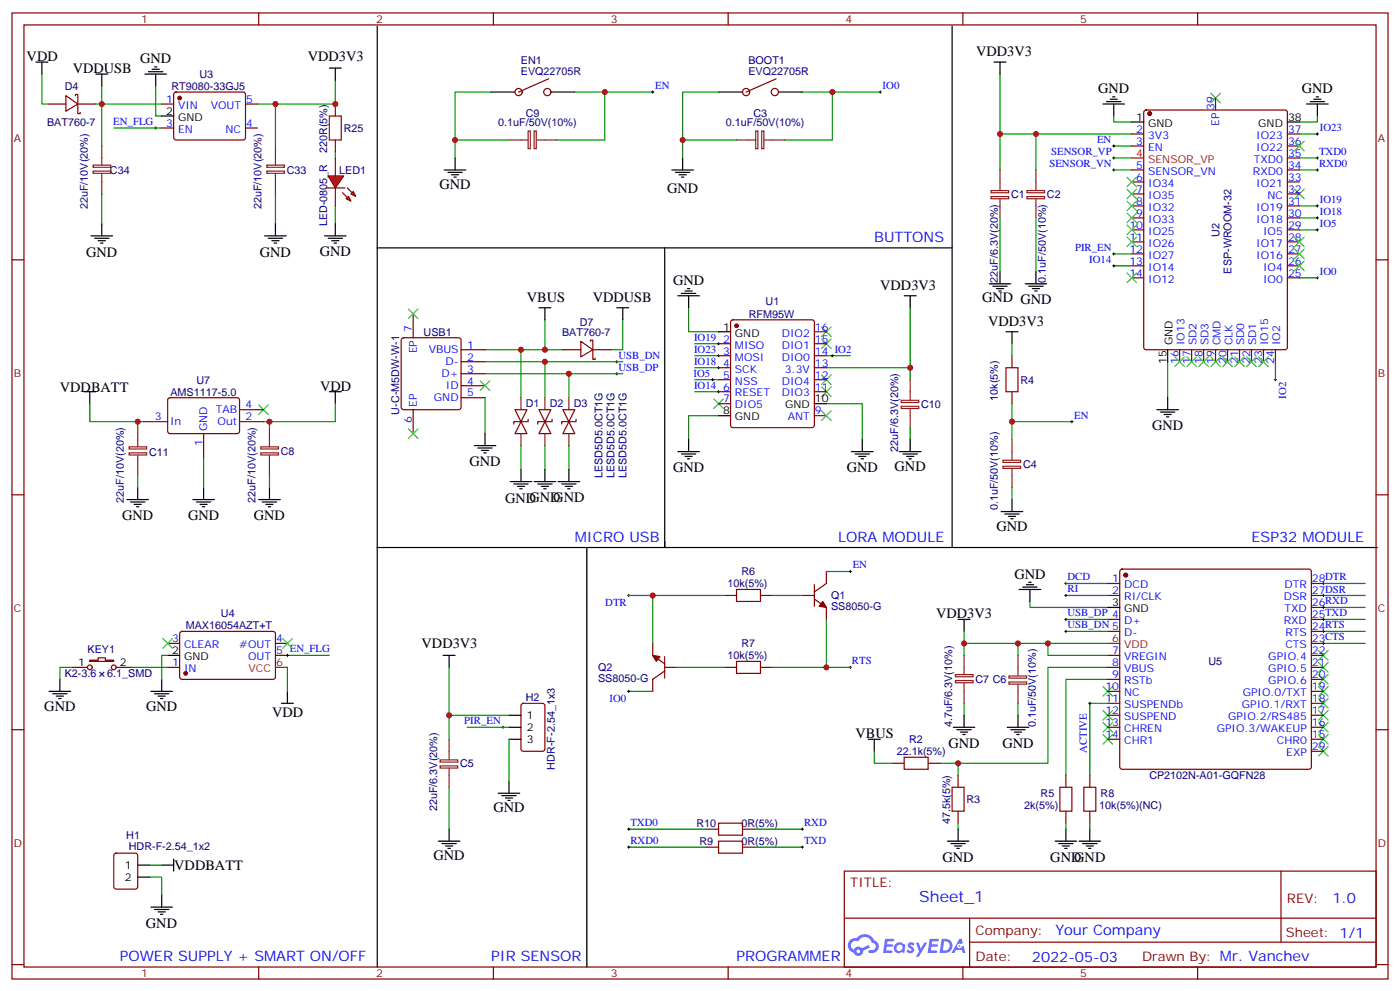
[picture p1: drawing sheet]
<svg xmlns="http://www.w3.org/2000/svg" width="412mm" height="292mm" viewBox="0 0 412 292" stroke-linecap="round" stroke-linejoin="round" font-family="sans-serif">
<g fill="none" stroke="#870000" stroke-width=".35">
<path d="M3.5 3.8h405.4v284.3h-405.4zM7.1 7.3h398.2v277.3h-398.2zM76.2 3.8v3.5M145.3 3.8v3.5M214.5 3.8v3.5M283.6 3.8v3.5M352.8 3.8v3.5M3.5 76.5h3.6M405.3 76.5h3.6M3.5 145.6h3.6M405.3 145.6h3.6M3.5 214.8h3.6"/>
<path d="M405.3 214.8h3.6M248.7 256.4h156.6v28.2h-156.6zM377.3 256.4v20.9M248.7 270.2h156.5M285.6 277.3h119.6M285.6 270.2v14.2M3.5 283.9h3.6M76.2 284.6v3.5M145.3 284.6v3.5M214.5 284.6v3.5M283.6 284.6v3.5M352.8 284.6v3.5"/>
<path d="M405.3 283.9h3.6"/>
</g>
<g fill="#5487ff">
<path d="M267.7 277.6a1.22 1.22 0 0 1 1.7 .2l-.4 .6a.47 .47 0 0 0-.3-.4 .47 .47 0 0 0-.5 .2l.1 .2a1.14 1.14 0 0 1 .8 1.8 1.14 1.14 0 0 1-1.9 0l-.2-.2 .5-.6 .7 .5a.29 .29 0 0 0 .3-.3 .29 .29 0 0 0-.2-.3 1.04 1.04 0 0 1-.6-1.7z"/>
<path d="M260.7 276.3h2.4l.3 .2-.2 .5-1.8 .1-.1 .8h1.5l.3 .4-.3 .4h-1.6l-.2 1.1h1.7l.2 .3-.2 .3-2.6 .1z"/>
<path d="M273.8 276.3h2.4l.3 .2-.1 .5-1.8 .1-.2 .8h1.6l.3 .4-.4 .4h-1.6l-.1 1.1h1.7l.2 .3-.2 .3-2.6 .1z"/>
<path d="M282.6 276.3h.7l.3 1.3-.6 .3a.69 .69 0 0 0-1 .3 .69 .69 0 0 0 .4 .9 .69 .69 0 0 0 .9-.6l.5-.2 .6 2.2h-.8l-.2-.9h-1.8l-.5 .9h-.8z"/>
<path d="M269.8 277.4h.8l.6 1.8 1.1-1.8h.9l-2.6 4.2h-.8l.9-1.5z"/>
<path d="M277.4 276.3l-.6 4.2h1.3a2.11 2.11 0 0 0 2.5-2.1 2.11 2.11 0 0 0-2.5-2.1zM278.1 277.1a1.39 1.39 0 0 1 1.7 1.4 1.39 1.39 0 0 1-1.8 1.3h-.3z"/>
<path d="M263.7 277.9a1.54 1.54 0 0 0-.1 2.2 1.54 1.54 0 0 0 2.2 .1l.6 .3 .3-2.3-.2-.3h-.4a1.49 1.49 0 0 0-2.4 0zM264 278.9a.94 .94 0 0 1 1.8 0 .94 .94 0 0 1-1.8 0z"/>
<path d="M250.4 276.7a2.18 2.18 0 0 0 1.1 3.7 1.44 1.44 0 0 0 1.6 .9 1.44 1.44 0 0 0 1.2-1.4l2-1.1-.5-.7-1.9 1a1.47 1.47 0 0 0-2.4 .4 1.39 1.39 0 0 1-.7-1.9 1.39 1.39 0 0 1 2-.5 2.12 2.12 0 0 1 2.2-1.3 2.12 2.12 0 0 1 1.9 1.7 1.14 1.14 0 0 1 1.1 1.4 1.14 1.14 0 0 1-1.7 .7 .43 .43 0 0 0-.5 .4 .43 .43 0 0 0 .4 .5 1.98 1.98 0 0 0 2.5-1.2 1.98 1.98 0 0 0-1.2-2.6 3.1 3.1 0 0 0-5.3-.6l-.9 .1zM252.3 280a.55 .55 0 0 1 1.1 0 .55 .55 0 0 1-1.1 0z"/>
<circle cx="282.6" cy="278.4" r=".26"/>
</g>
<g fill="none" stroke="#000" stroke-width=".35">
<path d="M45.5 19.7h.7M111.1 7.7v153.4M280.5 7.7v153.4M292.8 18.3h3.5M294.6 18.3v3.5M28.2 21.8h3.5M30 21.8v3.5M42.7 21.8h6.3M43.7 21.1h4.3M44.8 20.4h2.1M45.9 21.8v3.5M47.6 34.1h3.6"/>
<path d="M97 20h3.5M98.8 20v3.6M144.6 27.1h7.1M162.3 27.1h7M211.7 27.1h7M229.3 27.1h7.1M324.9 30.6h6.4M326 29.9h4.2M327 29.2h2.1M327.7 28.5h.7M328.1 30.6v3.5M333.4 35.9h3.5"/>
<path d="M379.2 35.9h3.6M384.9 30.6h6.3M385.9 29.9h4.3M387 29.2h2.1M387.7 28.5h.7M388.1 30.6v3.5M130.9 50h6.3M131.9 50.7h4.3M133 51.4h2.1M133.7 52.1h.7M134.1 46.5v3.5M197.9 50h6.4"/>
<path d="M199 50.7h4.2M200 51.4h2.1M200.7 52.1h.7M201.1 46.5v3.5M26.8 69.4h6.4M27.9 70.1h4.2M28.9 70.8h2.1M29.6 71.5h.7M30 65.9v3.5M78 69.4h6.3M79 70.1h4.3M80.1 70.8h2.1"/>
<path d="M80.8 71.5h.7M81.1 65.9v3.5M95.6 69.4h6.4M96.7 70.1h4.2M97.7 70.8h2.1M98.4 71.5h.7M98.8 65.9v3.5M111.1 73h169.4M195.8 73v88.1v-1.7M158.7 90.6h3.6M160.5 90.6v3.5M181.7 90.6h3.5"/>
<path d="M183.4 90.6v3.5M199.7 87.1h6.3M200.7 86.4h4.3M201.8 85.7h2.1M202.5 84.9h.7M202.8 87.1v3.5M211.7 97.6h3.5M266.3 87.1h3.6M268.1 87.1v3.5M291.4 83.5h6.3M292.5 84.2h4.2M293.5 84.9h2.1"/>
<path d="M294.2 85.7h.7M294.6 80v3.5M296.3 97.6h3.6M298.1 97.6v3.6M302 83.5h6.3M303 84.2h4.3M304.1 84.9h2.1M304.8 85.7h.7M305.2 80v3.5M239.9 118.8h3.5M344 102.9v3.6M344 117.1v3.5"/>
<path d="M139.7 131.2h6.3M140.8 131.9h4.2M141.8 132.6h2.1M142.5 133.3h.7M142.9 127.6v3.6M153.5 138.2v3.5M160.5 138.2v3.5M167.6 138.2v3.5M199.7 132.9h6.3M200.7 133.6h4.3M201.8 134.3h2.1M202.5 135h.7"/>
<path d="M202.8 129.4v3.5M211.7 122.3h3.5M250.8 132.9h6.4M251.9 133.6h4.2M252.9 134.3h2.2M253.6 135h.8M254 129.4v3.5M264.9 132.9h6.4M266 133.6h4.2M267.1 134.3h2.1M267.8 135h.7M268.1 129.4v3.5"/>
<path d="M340.8 120.6h6.3M341.8 121.3h4.3M342.9 122h2.1M343.6 122.7h.7M150.3 141.7h6.3M151.3 142.5h4.3M152.4 143.2h2.1M153.1 143.9h.7M157.3 141.7h6.4M158.4 142.5h4.2M159.5 143.2h2.1M160.2 143.9h.7"/>
<path d="M164.4 141.7h6.3M165.5 142.5h4.2M166.5 143.2h2.1M167.2 143.9h.7M294.9 150.6h6.4M296 151.3h4.2M297 152h2.2M297.7 152.7h.7M298.1 147v3.6M300.2 173.5h6.4M301.3 172.8h4.2M302.3 172.1h2.1"/>
<path d="M303 171.4h.7M303.4 173.5v3.5M326.3 178.8h3.5M130.5 192.9h3.6M132.3 192.9v3.5M282.2 182.3h3.6M284 182.3v3.5M149.9 214.1h3.6M149.9 217.6h3.6M149.9 210.5h3.6M255.8 217.6h3.5M257.5 217.6v3.5"/>
<path d="M280.8 214.1h6.4M281.9 214.8h4.2M282.9 215.5h2.1M283.6 216.2h.7M284 210.5v3.6M296.7 214.1h6.3M297.7 214.8h4.3M298.8 215.5h2.1M299.5 216.2h.7M299.9 210.5v3.6M146.8 233.5h6.3M147.8 234.2h4.2"/>
<path d="M148.9 234.9h2.1M149.6 235.6h.7M149.9 229.9v3.6M40.6 254.6h3.5M40.6 258.2h3.5M47.6 254.6h3.6M51.2 252.9v3.5M129.1 247.6h6.4M130.2 248.3h4.2M131.2 249h2.1M131.9 249.7h.7M132.3 244.1v3.5"/>
<path d="M279 247.6h6.4M280.1 248.3h4.2M281.2 249h2.1M281.9 249.7h.7M282.2 244.1v3.5M310.8 247.6h6.3M311.9 248.3h4.2M312.9 249h2.1M313.6 249.7h.7M314 244.1v3.5M317.9 247.6h6.3M318.9 248.3h4.2"/>
<path d="M320 249h2.1M320.7 249.7h.7M321 244.1v3.5M44.4 267h6.4M45.5 267.7h4.2M46.6 268.4h2.1M47.3 269.1h.7M47.6 263.5v3.5"/>
</g>
<g fill="none" stroke="#008700" stroke-width=".35">
<path d="M30 25.3v5.3M33.5 37.7h14.1M45.9 25.3v8.8h1.7M47.6 30.6h-17.6v12.4M81.1 30.6v12.4M98.8 23.6v7h-23M144.6 27.1h-10.5v14.1M169.3 27.1h8.9M192.3 27.1h-14.1v14.1h-14.2M211.7 27.1h-10.6v14.1M236.4 27.1h8.8M259.3 27.1h-14.1v14.1h-14.1"/>
<path d="M294.6 21.8v17.6h38.8M294.6 39.4v10.6M305.2 39.4v10.6M328.1 34.1v1.8h5.3M382.8 39.4h5.3M388.1 34.1v1.8h-5.3M30 57.1v8.8M81.1 57.1v8.8M98.8 44.7v1.8M149.9 41.2h-15.8v5.3M217 41.2h-15.9v5.3M328.1 50h5.3"/>
<path d="M328.1 46.5h5.3M328.1 43h5.3M382.8 50h5.3M382.8 46.5h5.3M98.8 60.6v5.3M294.6 64.1v15.9M305.2 64.1v15.9M328.1 78.2h5.3M328.1 74.7h5.3M382.8 60.6h5.3M382.8 64.1h5.3M382.8 67.7h5.3"/>
<path d="M160.5 94.1v8.8M183.4 94.1v8.8h-3.5M202.8 90.6v7h8.9M268.1 90.6v17.6h-24.7M382.8 81.8h5.3M142.9 117.1v10.5M142.9 102.9h22.9M142.9 106.5h40.5M142.9 110h40.5M153.5 102.9v14.2M160.5 106.5v10.6M167.6 110v7.1"/>
<path d="M204.6 111.8h7.1M204.6 115.3h7.1M204.6 108.2h7.1M204.6 104.7h7.1M204.6 101.2h7.1M243.4 118.8h10.6v10.6M243.4 104.7h7.1M268.1 108.2v3.6M298.1 118.8v5.3h17.6M298.1 101.2v3.5M344 106.5v10.6M375.7 106.5v5.3"/>
<path d="M153.5 131.2v7M160.5 131.2v7M167.6 131.2v7M211.7 122.3h-8.9v7.1M268.1 125.9v3.5M298.1 124.1v5.3M298.1 143.5v3.5M185.2 175.3h7.1M213.4 175.3h-21.1v14.1M227.5 175.3h8.9M243.4 168.2h7.1M303.4 177v1.8h22.9"/>
<path d="M314 175.3h12.3M314 171.7h12.3M389.8 178.8h12.4M389.8 175.3h12.4M389.8 171.7h12.4M132.3 196.4v14.1h17.6M199.3 196.4h14.1M243.4 182.3v14.1h-15.9M243.4 196.4h7.1M284 185.8v3.6h15.9M284 189.4v3.5M308.7 189.4h-8.8v3.5"/>
<path d="M314 182.3h12.3M314 185.8h12.3M326.3 200h-12.3v28.2M326.3 196.4h-17.6v28.2h-26.5M326.3 189.4h-17.6v3.5h17.6M389.8 182.3h12.4M389.8 189.4h12.4M389.8 185.8h12.4M132.3 210.5v7.1M137.6 214.1h12.3M149.9 217.6v12.3M185.2 203.5h7.1"/>
<path d="M284 207v3.5M299.9 207v3.5M326.3 207h-5.3v21.2M132.3 231.7v12.4M257.5 221.1v3.5h5.3M276.9 224.6h5.3v3.6M44.1 258.2h3.5v5.3M44.1 254.6h3.5M185.2 244.1h22.9M185.2 249.3h22.9M222.2 244.1h14.2M222.2 249.3h14.2"/>
<path d="M282.2 242.3v1.8M314 242.3v1.8M321 242.3v1.8"/>
</g>
<g fill="none" stroke="#8c2424" stroke-width=".35">
<path d="M155.6 38.6h.6v5.1h-.6zM157.3 38.6h.7v5.1h-.7zM222.6 38.6h.6v5.1h-.6zM224.4 38.6h.6v5.1h-.6zM27.4 50.4h5.2v.6h-5.2zM27.4 48.6h5.2v.6h-5.2zM30 43v5.6M30 51.1v6M78.6 50.4h5.2v.6h-5.2zM78.6 48.6h5.2v.6h-5.2zM81.1 43v5.6M81.1 51.1v6"/>
<path d="M149.9 41.2h5.7M158 41.2h6M217 41.2h5.6M225.1 41.2h6M291.9 56.1h5.2v.6h-5.2zM291.9 57.9h5.2v.6h-5.2zM294.6 50v6M294.6 58.5v5.6M302.5 56.1h5.2v.6h-5.2zM302.5 57.9h5.2v.6h-5.2zM305.2 50v6M305.2 58.5v5.6"/>
<path d="M153.5 117.1v3.5M160.5 117.1v3.5M167.6 117.1v3.5M265.5 117.8h5.2v.7h-5.2zM265.5 119.6h5.2v.6h-5.2zM268.1 111.8v6M153.5 127.6v3.6M160.5 127.6v3.6M167.6 127.6v3.6M268.1 120.2v5.7M295.5 135.5h5.1v.6h-5.1zM295.5 137.2h5.1v.7h-5.1z"/>
<path d="M298.1 129.4v6M298.1 137.9v5.6M281.4 198.5h5.2v.7h-5.2zM284 192.9v5.6M297.2 199h5.2v.6h-5.2zM299.9 192.9v6M132.3 217.6v6M281.4 200.3h5.2v.6h-5.2zM284 201v6M297.2 200.7h5.2v.7h-5.2zM299.9 201.4v5.6M129.6 223.7h5.2v.6h-5.2z"/>
<path d="M129.6 225.4h5.2v.7h-5.2zM132.3 226.1v5.6"/>
</g>
<g fill="none" stroke="#000" stroke-width=".29">
<path d="M45.5 37.7h.7M45.9 37.3v.7M191.9 27.1h.7M192.3 26.7v.7M258.9 27.1h.7M259.3 26.7v.7M387.7 39.4h.7M388.1 39.1v.7M327.7 46.5h.7M327.7 50h.7M327.7 43h.7M328.1 42.6v.7"/>
<path d="M328.1 46.1v.7M328.1 49.7v.7M387.7 46.5h.7M387.7 50h.7M388.1 46.1v.7M388.1 49.7v.7M327.7 78.2h.7M327.7 74.7h.7M328.1 74.4v.7M328.1 77.9v.7M387.7 60.6h.7M387.7 64.1h.7"/>
<path d="M387.7 67.7h.7M388.1 60.3v.7M388.1 63.8v.7M388.1 67.3v.7M387.7 81.8h.7M388.1 81.4v.7M181.3 110h.7M181.3 106.5h.7M181.7 106.1v.7M181.7 109.6v.7M209.5 111.8h.8M209.9 111.4v.7"/>
<path d="M211.3 101.2h.7M211.3 104.7h.7M211.3 108.2h.7M211.3 115.3h.7M211.7 100.8v.7M211.7 104.4v.7M211.7 107.9v.7M211.7 114.9v.7M244.8 104.7h.7M245.2 104.4v.7M375.4 111.8h.7M375.7 111.4v.7"/>
<path d="M315.4 124.1h.7M315.7 123.8v.7M184.9 175.3h.7M185.2 174.9v.7M250.1 168.2h.7M250.5 167.9v.7M313.6 175.3h.7M313.6 171.7h.7M314 171.4v.7M314 174.9v.7M389.5 175.3h.7M389.5 171.7h.7"/>
<path d="M389.5 178.8h.7M389.8 171.4v.7M389.8 174.9v.7M389.8 178.4v.7M250.1 196.4h.7M250.5 196.1v.7M313.6 185.8h.7M313.6 182.3h.7M314 182v.7M314 185.5v.7M389.5 185.8h.7M389.5 189.4h.7"/>
<path d="M389.5 182.3h.7M389.8 182v.7M389.8 185.5v.7M389.8 189v.7M147.8 214.1h.7M148.2 213.7v.7M184.9 203.5h.7M185.2 203.1v.7M320.7 207h.7M321 206.7v.7M184.9 244.1h.7M184.9 249.3h.7"/>
<path d="M185.2 243.7v.7M185.2 249v.7M236 244.1h.7M236 249.3h.7M236.4 243.7v.7M236.4 249v.7"/>
</g>
<g fill="none" stroke="#3c3" stroke-width=".35">
<path d="M356.7 27.4l2.8 2.9M359.5 27.4l-2.8 2.9M332 52.1l2.8 2.9M332 55.7l2.8 2.8M332 59.2l2.8 2.8M334.8 52.1l-2.8 2.9M334.8 55.7l-2.8 2.8M334.8 59.2l-2.8 2.8M381.4 55.7l2.8 2.8M381.4 41.6l2.8 2.8M384.2 55.7l-2.8 2.8M384.2 41.6l-2.8 2.8"/>
<path d="M332 62.7l2.8 2.8M332 66.3l2.8 2.8M332 69.8l2.8 2.8M334.8 62.7l-2.8 2.8M334.8 66.3l-2.8 2.8M334.8 69.8l-2.8 2.8M381.4 69.8l2.8 2.8M381.4 73.3l2.8 2.8M381.4 76.8l2.8 2.9M384.2 69.8l-2.8 2.8M384.2 73.3l-2.8 2.8M384.2 76.8l-2.8 2.9"/>
<path d="M120.3 90.9l2.8 2.9M123.1 90.9l-2.8 2.9M242 96.2l2.8 2.9M242 99.8l2.8 2.8M244.8 96.2l-2.8 2.9M244.8 99.8l-2.8 2.8M332 80.4l2.8 2.8M334.8 80.4l-2.8 2.8M141.5 112.1l2.8 2.8M144.3 112.1l-2.8 2.8M210.3 117.4l2.8 2.8M213.1 117.4l-2.8 2.8"/>
<path d="M242 113.9l2.8 2.8M242 110.3l2.8 2.9M244.8 113.9l-2.8 2.8M244.8 110.3l-2.8 2.9M346.1 105.1l2.8 2.8M348.9 105.1l-2.8 2.8M349.6 105.1l2.8 2.8M352.4 105.1l-2.8 2.8M353.1 105.1l2.9 2.8M356 105.1l-2.9 2.8M356.7 105.1l2.8 2.8M359.5 105.1l-2.8 2.8"/>
<path d="M360.2 105.1l2.8 2.8M363 105.1l-2.8 2.8M363.7 105.1l2.8 2.8M366.5 105.1l-2.8 2.8M367.2 105.1l2.9 2.8M370.1 105.1l-2.9 2.8M370.8 105.1l2.8 2.8M373.6 105.1l-2.8 2.8M120.3 126.2l2.8 2.8M123.1 126.2l-2.8 2.8M242 120.9l2.8 2.9M244.8 120.9l-2.8 2.9"/>
<path d="M388.4 198.5l2.8 2.9M388.4 195l2.8 2.8M388.4 191.5l2.8 2.8M391.2 198.5l-2.8 2.9M391.2 195l-2.8 2.8M391.2 191.5l-2.8 2.8M324.9 202.1l2.8 2.8M324.9 209.1l2.8 2.8M324.9 212.7l2.8 2.8M324.9 216.2l2.8 2.8M327.7 202.1l-2.8 2.8M327.7 209.1l-2.8 2.8"/>
<path d="M327.7 212.7l-2.8 2.8M327.7 216.2l-2.8 2.8M388.4 219.7l2.8 2.8M388.4 216.2l2.8 2.8M388.4 212.7l2.8 2.8M388.4 209.1l2.8 2.8M388.4 205.6l2.8 2.8M388.4 202.1l2.8 2.8M391.2 219.7l-2.8 2.8M391.2 216.2l-2.8 2.8M391.2 212.7l-2.8 2.8M391.2 209.1l-2.8 2.8"/>
<path d="M391.2 205.6l-2.8 2.8M391.2 202.1l-2.8 2.8"/>
</g>
<g fill="none" stroke="#870000" stroke-width=".35">
<path d="M47.6 30.6h3.6M47.6 37.7h3.6M51.4 27.3l.5-.2h20l.4 .7v13l-.7 .4-20-.1-.4-.6v-12.7zM72.3 30.6h3.5M72.3 37.7h3.5M161.6 23.2l-8.8 3.9M228.6 23.2l-8.8 3.9M333.4 39.4h3.5M337.1 32.6l.5-.2h40.9l.7 .4v69.4l-.4 .7h-41.2l-.6-.4-.1-69.4zM358.1 28.9v3.5M379.2 39.4h3.6M333.4 43h3.5"/>
<path d="M333.4 50h3.5M333.4 53.6h3.5M333.4 57.1h3.5M379.2 43h3.6M379.2 50h3.6M379.2 53.6h3.6M379.2 57.1h3.6M379.2 46.5h3.6M333.4 60.6h3.5M333.4 64.1h3.5M333.4 67.7h3.5M333.4 71.2h3.5"/>
<path d="M333.4 74.7h3.5M333.4 78.2h3.5M379.2 60.6h3.6M379.2 64.1h3.6M379.2 67.7h3.6M379.2 71.2h3.6M379.2 74.7h3.6M379.2 78.2h3.6M118.4 99.6l.5-.2h16.2l.5 .2 .2 .5v19.8l-.2 .5-.5 .2h-16.2l-.5-.3-.2-.4v-19.8zM121.7 92.4v7M215.4 94.3l.5-.2h23.3l.5 .2 .2 .5v30.4l-.2 .5-.5 .2h-23.3l-.5-.3-.2-.4v-30.4zM239.9 97.6h3.5"/>
<path d="M333.4 81.8h3.5M379.2 81.8h3.6M135.8 102.9h7.1M135.8 106.5h7.1M135.8 110h7.1M135.8 113.5h7.1M135.8 117.1h7.1M165.8 102.9h5.3M171.1 100.5l3.5 2.4-3.5 2.2zM173.9 100.5v-.4h.7v5.7h.7v-.4M174.6 102.9h5.3M211.7 101.2h3.5"/>
<path d="M211.7 104.7h3.5M211.7 108.2h3.5M211.7 111.8h3.5M211.7 115.3h3.5M211.7 118.8h3.5M239.9 101.2h3.5M239.9 104.7h3.5M239.9 108.2h3.5M239.9 111.8h3.5M239.9 115.3h3.5M298.1 104.7v3.5M298.1 115.3v3.5"/>
<path d="M347.5 102.9v3.6M351 102.9v3.6M354.5 102.9v3.6M358.1 102.9v3.6M361.6 102.9v3.6M365.1 102.9v3.6M368.7 102.9v3.6M372.2 102.9v3.6M375.7 102.9v3.6M121.7 120.6v7M151.7 120.6h3.5l-1.7 3.5zM153.5 124.1l1.7 3.5h-3.5z"/>
<path d="M155.6 123.4v.7h-4.3v.7M158.7 120.6h3.6l-1.8 3.5zM160.5 124.1l1.8 3.5h-3.6zM162.6 123.4v.7h-4.2v.7M165.8 120.6h3.5l-1.7 3.5zM167.6 124.1l1.7 3.5h-3.5zM169.7 123.4v.7h-4.2v.7M239.9 122.3h3.5M213.4 175.3h3.6M224 175.3h3.5M236.4 175.3h3.5M239.9 176.3l3.5 2.5v3.5"/>
<path d="M239.9 172.1v6.3M243.4 168.2v3.5l-3.5 2.5M326.3 175.3h3.5M326.3 171.7h3.5M330.1 167.7l.5-.2h55l.5 .2 .2 .5v57.5l-.2 .5-.5 .2h-55l-.5-.2-.3-.5v-57.5zM386.3 175.3h3.5M386.3 171.7h3.5M386.3 178.8h3.5M192.3 189.4v3.5l3.5 2.5M195.8 196.4h3.5M195.8 197.5l-3.5 2.5v3.5M195.8 193.3v6.3"/>
<path d="M213.4 196.4h3.6M224 196.4h3.5M326.3 196.4h3.5M326.3 182.3h3.5M326.3 185.8h3.5M326.3 192.9h3.5M326.3 200h3.5M386.3 196.4h3.5M386.3 182.3h3.5M386.3 185.8h3.5M386.3 192.9h3.5M386.3 200h3.5"/>
<path d="M386.3 189.4h3.5M153.7 207.2l.5-.2h5.6l.7 .4v13l-.4 .7h-5.9l-.7-.4v-13zM326.3 203.5h3.5M326.3 207h3.5M326.3 210.5h3.5M326.3 214.1h3.5M326.3 217.6h3.5M386.3 203.5h3.5M386.3 207h3.5M386.3 210.5h3.5M386.3 214.1h3.5M386.3 217.6h3.5"/>
<path d="M262.8 224.6h3.5M273.4 224.6h3.5M282.2 228.2v3.5M282.2 238.8v3.5M314 228.2v3.5M314 238.8v3.5M321 228.2v3.5M321 238.8v3.5M386.3 221.1h3.5M33.7 251.3l.5-.2h5.7l.6 .4 .1 9.5-.5 .6-5.9 .1-.6-.5-.1-9.4zM208.1 244.1h3.6M208.1 249.3h3.6"/>
<path d="M218.7 244.1h3.5M218.7 249.3h3.5"/>
<circle cx="152.8" cy="27.1" r="1.06"/>
<circle cx="161.2" cy="27.1" r="1.06"/>
<circle cx="219.8" cy="27.1" r="1.06"/>
<circle cx="228.2" cy="27.1" r="1.06"/>
</g>
<g fill="#870000" stroke="#870000" stroke-width=".35">
<path d="M192.3 192.9l2.1 .4-1.1 1.4z"/>
<path d="M242.4 177l1 1.8-2.1-.4z"/>
<circle cx="217" cy="95.9" r=".53"/>
<circle cx="338.7" cy="33.4" r=".53"/>
<circle cx="331.6" cy="169.3" r=".53"/>
<circle cx="52.9" cy="28.9" r=".53"/>
</g>
<path d="M333.4 46.5h3.5M326.3 189.4h3.5" fill="none" stroke="#f00" stroke-width=".35"/>
<path d="M296.3 108.2h3.6v7.1h-3.6zM217 173.5h7v3.5h-7zM217 194.7h7v3.5h-7zM266.3 222.9h7.1v3.5h-7.1zM280.5 231.7h3.5v7.1h-3.5zM312.2 231.7h3.5v7.1h-3.5zM319.3 231.7h3.5v7.1h-3.5zM211.7 242.3h7v3.5h-7zM211.7 247.6h7v3.5h-7z" fill="none" stroke="#a10000" stroke-width=".35"/>
<g fill="#f00" stroke="#870000" stroke-width=".35">
<path d="M96.7 51.8h4.5l-2.4 3.5z"/>
<path d="M96 55.3h5.6z"/>
</g>
<g fill="#870000" stroke="#870000" stroke-width=".35">
<path d="M102.3 55.3l1.4 1.4z"/>
<path d="M100.9 56.7l1.4 1.4z"/>
</g>
<g fill="#f00" stroke="#870000" stroke-width=".35">
<path d="M103.4 57.1l.7-.7 .7 1.4z"/>
<path d="M102 58.5l.7-.7 .7 1.4z"/>
</g>
<g fill="none" stroke="#870000" stroke-width=".35">
<path d="M14.1 30.6h5.3M19.4 28.2l3.5 2.4-3.5 2.1zM22.2 28.2v-.4h.7v5.6h.7v-.3M22.9 30.6h5.3M98.8 30.6v3.5M98.8 41.2v3.5M98.8 46.5v5.3M98.8 55.3v5.3M49.6 117.3l.5-.2h20l.5 .7-.1 9.4-.7 .4h-20l-.4-.7v-9.1zM42.3 124.1h7.1M60 127.6v7.1M70.6 124.1h7"/>
<path d="M70.6 120.6h7M21.2 196.4h4.6M26.5 194.3h2.4v-.7h2.1v.7h2.5v.4h-7zM34.2 196.4h4.6M49.4 196.4h3.5M49.4 189.4h3.5M53.2 186l.4-.2 27.1 .1 .4 .6v13l-.7 .5-27.1-.1-.4-.7v-12.7zM81.1 189.4h3.6M81.1 192.9h3.6"/>
<circle cx="26.5" cy="196.4" r=".71"/>
<circle cx="33.5" cy="196.4" r=".71"/>
</g>
<path d="M97 34.1h3.5v7.1h-3.5z" fill="none" stroke="#a10000" stroke-width=".35"/>
<circle cx="54.7" cy="198.2" r=".53" fill="#870000" stroke="#870000" stroke-width=".35"/>
<g fill="none" stroke="#000" stroke-width=".35">
<path d="M10.6 18.3h3.5M12.3 18.3v3.5M24.7 115.3h3.5M26.5 115.3v3.5M97 115.3h3.5M98.8 115.3v3.5M37.4 147h6.3M38.5 147.7h4.2M39.5 148.4h2.1M40.2 149.2h.7M40.6 143.5v3.5M56.8 147h6.3"/>
<path d="M57.9 147.7h4.2M58.9 148.4h2.1M59.6 149.2h.7M60 143.5v3.5M76.2 147h6.3M77.3 147.7h4.2M78.3 148.4h2.1M79 149.2h.7M79.4 143.5v3.5M172.9 161.1v123.5M405.7 161.1h-294.6v123.5M17.6 200v3.5"/>
<path d="M47.6 200v3.5M49.4 192.9h3.5M14.5 203.5h6.3M15.5 204.2h4.3M16.6 204.9h2.1M17.3 205.6h.7M44.4 203.5h6.4M45.5 204.2h4.2M46.6 204.9h2.1M47.3 205.6h.7M82.9 207h3.5M84.7 203.5v3.5"/>
</g>
<path d="M81.1 196.4h3.6" fill="none" stroke="#f00" stroke-width=".35"/>
<path d="M38 133.3h5.2v.6h-5.2zM38 131.5h5.2v.7h-5.2zM40.6 125.9v5.6M40.6 134v6M76.8 133.3h5.2v.6h-5.2zM76.8 131.5h5.2v.7h-5.2zM79.4 125.9v5.6M79.4 134v6" fill="none" stroke="#8c2424" stroke-width=".35"/>
<g fill="none" stroke="#008700" stroke-width=".35">
<path d="M12.3 21.8v8.8h1.8M28.2 30.6h1.8M26.5 118.8v5.3h14.1M98.8 118.8v5.3h-21.2M40.6 140v3.5M42.3 124.1h-1.7v1.8M60 134.7v8.8M79.4 124.1v1.8M79.4 140v3.5M21.2 196.4h-3.6v3.6M38.8 196.4h10.6M49.4 192.9h-1.8v7.1"/>
<path d="M84.7 196.4v7.1M84.7 192.9h12.3"/>
</g>
<path d="M76.2 119.2l2.8 2.8M79 119.2l-2.8 2.8M48 188l2.8 2.8M50.8 188l-2.8 2.8M83.3 188l2.8 2.8M86.1 188l-2.8 2.8" fill="none" stroke="#3c3" stroke-width=".35"/>
<path d="M84.3 192.9h.7M84.7 192.5v.8" fill="none" stroke="#000" stroke-width=".29"/>
<g fill="#c00">
<circle cx="268.1" cy="108.2" r=".88"/>
<circle cx="305.2" cy="39.4" r=".88"/>
<circle cx="294.6" cy="39.4" r=".88"/>
<circle cx="282.2" cy="224.6" r=".88"/>
<circle cx="160.5" cy="102.9" r=".88"/>
<circle cx="160.5" cy="106.5" r=".88"/>
<circle cx="153.5" cy="102.9" r=".88"/>
<circle cx="284" cy="189.4" r=".88"/>
<circle cx="167.6" cy="110" r=".88"/>
<circle cx="243.4" cy="196.4" r=".88"/>
<circle cx="299.9" cy="189.4" r=".88"/>
<circle cx="298.1" cy="124.1" r=".88"/>
<circle cx="178.2" cy="27.1" r=".88"/>
<circle cx="134.1" cy="41.2" r=".88"/>
<circle cx="201.1" cy="41.2" r=".88"/>
<circle cx="245.2" cy="27.1" r=".88"/>
<circle cx="308.7" cy="189.4" r=".88"/>
<circle cx="192.3" cy="175.3" r=".88"/>
<circle cx="81.1" cy="30.6" r=".88"/>
<circle cx="30" cy="30.6" r=".88"/>
<circle cx="132.3" cy="210.5" r=".88"/>
<circle cx="98.8" cy="30.6" r=".88"/>
<circle cx="40.6" cy="124.1" r=".88"/>
<circle cx="79.4" cy="124.1" r=".88"/>
</g>
<text font-size="4.6" fill="#00f" x="270.8" y="265.4">Sheet_1</text>
<g font-size="4.2">
<text x="7.8" y="17.9">VDD</text>
<text x="90.7" y="17.9">VDD3V3</text>
<text x="287.5" y="16.5">VDD3V3</text>
<text x="21.4" y="21.4">VDDUSB</text>
<text x="41.3" y="18.6">GND</text>
<text x="323.5" y="27.4">GND</text>
<text x="383.5" y="27.4">GND</text>
<text x="129.5" y="55.7">GND</text>
<text x="196.5" y="56.7">GND</text>
<text x="25.4" y="75.5">GND</text>
<text x="76.6" y="75.5">GND</text>
<text x="94.2" y="75.5">GND</text>
<text x="198.3" y="83.9">GND</text>
<text x="155.2" y="88.8">VBUS</text>
<text x="174.6" y="88.8">VDDUSB</text>
<text x="259.3" y="85.3">VDD3V3</text>
<text x="289.3" y="89">GND GND</text>
<text x="291" y="95.9">VDD3V3</text>
<text x="17.6" y="115.3">VDDBATT</text>
<text x="94.3" y="114.9">VDD</text>
<text x="339.4" y="126.7">GND</text>
<text x="138.3" y="137.2">GND</text>
<text x="198.3" y="139">GND</text>
<text x="249.4" y="139">GND</text>
<text x="263.5" y="138.6">GND</text>
<text x="148.8" y="147.9">GND</text>
<text x="155.9" y="147.8">GND</text>
<text x="163" y="147.8">GND</text>
<text x="36" y="153.1">GND</text>
<text x="55.4" y="153.1">GND</text>
<text x="74.8" y="153.1">GND</text>
<text x="293.5" y="156.2">GND</text>
<text x="298.8" y="170.3">GND</text>
<text x="275.8" y="182">VDD3V3</text>
<text x="124.2" y="190.8">VDD3V3</text>
<text x="13.1" y="209.1">GND</text>
<text x="43" y="209.1">GND</text>
<text x="80.2" y="210.9">VDD</text>
<text x="252" y="217.2">VBUS</text>
<text x="279.4" y="220.2">GND</text>
<text x="295.3" y="220.1">GND</text>
<text x="145.3" y="239.1">GND</text>
<text x="51.3" y="256">VDDBATT</text>
<text x="127.7" y="253.2">GND</text>
<text x="277.6" y="253.7">GND</text>
<text x="309.4" y="253.6">GND</text>
<text x="316.4" y="253.7">GND</text>
<text x="43" y="273.2">GND</text>
</g>
<g font-size="4.2" fill="#00f">
<text x="257.5" y="71.2">BUTTONS</text>
<text x="169.3" y="159.4">MICRO USB</text>
<text x="246.9" y="159.4">LORA MODULE</text>
<text x="368.7" y="159.4">ESP32 MODULE</text>
<text x="392.5" y="265.7">1.0</text>
<text x="310.9" y="275.2">Your Company</text>
<text x="35.3" y="282.9">POWER SUPPLY + SMART ON/OFF</text>
<text x="144.6" y="282.9">PIR SENSOR</text>
<text x="217" y="282.9">PROGRAMMER</text>
<text x="304" y="283">2022-05-03</text>
</g>
<g font-size="3.9" fill="#800">
<text x="250.5" y="261">TITLE:</text>
<text x="379.1" y="265.7">REV:</text>
<text x="287.4" y="275.2">Company:</text>
<text x="378.7" y="275.8">Sheet: 1/1</text>
<text x="287.4" y="282.9">Date:</text>
<text x="336.4" y="282.9">Drawn By: Mr. Vanchev</text>
</g>
<g font-size="3.2" fill="#800">
<text x="41.6" y="6.8">1</text>
<text x="110.8" y="6.8">2</text>
<text x="179.9" y="6.8">3</text>
<text x="249.1" y="6.8">4</text>
<text x="318.2" y="6.8">5</text>
<text x="4.1" y="41.9">A</text>
<text x="405.9" y="41.9">A</text>
<text x="4.1" y="111.1">B</text>
<text x="405.9" y="111.1">B</text>
<text x="4.1" y="180.2">C</text>
<text x="405.9" y="180.2">C</text>
<text x="4.1" y="249.3">D</text>
<text x="405.9" y="249.3">D</text>
<text x="41.6" y="287.6">1</text>
<text x="110.8" y="287.6">2</text>
<text x="179.9" y="287.6">3</text>
<text x="249.1" y="287.6">4</text>
<text x="318.2" y="287.6">5</text>
</g>
<g font-size="3.2" fill="#000080">
<text x="58.7" y="22.9">U3</text>
<text x="153.4" y="22.2">EVQ22705R</text>
<text x="153.4" y="19">EN1</text>
<text x="220.4" y="22.2">EVQ22705R</text>
<text x="220.5" y="19">BOOT1</text>
<text x="19.1" y="26.4">D4</text>
<text x="50.5" y="26.5">RT9080-33GJ5</text>
<text x="154.9" y="34.3">C9</text>
<text x="221.9" y="34.3">C3</text>
<text x="13.9" y="37">BAT760-7</text>
<text x="101.2" y="38.8">R25</text>
<text x="146.8" y="37.1">0.1uF/50V(10%)</text>
<text x="213.8" y="37.1">0.1uF/50V(10%)</text>
<text x="96.4" y="45.1" transform="rotate(-90 96.4 45.1)">220R(5%)</text>
<text x="32.4" y="51.1">C34</text>
<text x="84.5" y="51.1">C33</text>
<text x="100" y="51.1">LED1</text>
<text x="297.8" y="58.2">C1</text>
<text x="308.4" y="58.2">C2</text>
<text x="25.8" y="61.5" transform="rotate(-90 25.8 61.5)">22uF/10V(20%)</text>
<text x="77" y="61.5" transform="rotate(-90 77 61.5)">22uF/10V(20%)</text>
<text x="96.4" y="66.6" transform="rotate(-90 96.4 66.6)">LED-0805_R</text>
<text x="359.2" y="69.8" transform="rotate(-90 359.2 69.8)">U2</text>
<text x="294" y="83.2" transform="rotate(-90 294 83.2)">22uF/6.3V(20%)</text>
<text x="308.1" y="83.2" transform="rotate(-90 308.1 83.2)">0.1uF/50V(10%)</text>
<text x="362.7" y="80.5" transform="rotate(-90 362.7 80.5)">ESP-WROOM-32</text>
<text x="225.5" y="89.9">U1</text>
<text x="170.8" y="95.9">D7</text>
<text x="220.6" y="93.5">RFM95W</text>
<text x="124.8" y="98.8">USB1</text>
<text x="165.6" y="98.8">BAT760-7</text>
<text x="57.8" y="112.9">U7</text>
<text x="300.6" y="112.9">R4</text>
<text x="50.2" y="116.5">AMS1117-5.0</text>
<text x="154.9" y="119.9">D1</text>
<text x="161.9" y="119.9">D2</text>
<text x="169" y="119.9">D3</text>
<text x="271.4" y="120">C10</text>
<text x="294" y="117.9" transform="rotate(-90 294 117.9)">10k(5%)</text>
<text x="117.6" y="122" transform="rotate(-90 117.6 122)">U-C-M5DW-W-1</text>
<text x="43.9" y="134.1">C11</text>
<text x="82.7" y="134">C8</text>
<text x="264.6" y="132.9" transform="rotate(-90 264.6 132.9)">22uF/6.3V(20%)</text>
<text x="301.3" y="137.6">C4</text>
<text x="177.5" y="140.7" transform="rotate(-90 177.5 140.7)">LESD5D5.0CT1G</text>
<text x="181" y="140.7" transform="rotate(-90 181 140.7)">LESD5D5.0CT1G</text>
<text x="184.6" y="140.7" transform="rotate(-90 184.6 140.7)">LESD5D5.0CT1G</text>
<text x="36.5" y="148" transform="rotate(-90 36.5 148)">22uF/10V(20%)</text>
<text x="75.3" y="148" transform="rotate(-90 75.3 148)">22uF/10V(20%)</text>
<text x="294" y="150.2" transform="rotate(-90 294 150.2)">0.1uF/50V(10%)</text>
<text x="214.3" y="172.9">10k(5%)</text>
<text x="218.4" y="169.2">R6</text>
<text x="244.8" y="179.6">SS8050-G</text>
<text x="244.8" y="176.4">Q1</text>
<text x="54.7" y="185.2">MAX16054AZT+T</text>
<text x="65.1" y="181.6">U4</text>
<text x="218.4" y="190.4">R7</text>
<text x="25.8" y="192.3">KEY1</text>
<text x="176.2" y="197.6">Q2</text>
<text x="214.3" y="194">10k(5%)</text>
<text x="356" y="195.7">U5</text>
<text x="19.1" y="199.4">K2-3.6</text>
<text x="31.6" y="199.4">6.1_SMD</text>
<text x="176.2" y="200.8">SS8050-G</text>
<text x="287.3" y="201.1">C7 C6</text>
<text x="154.9" y="206.4">H2</text>
<text x="280.5" y="214.1" transform="rotate(-90 280.5 214.1)">4.7uF/6.3V(10%)</text>
<text x="305.2" y="214.1" transform="rotate(-90 305.2 214.1)">0.1uF/50V(10%)</text>
<text x="267.8" y="218.7">R2</text>
<text x="135.5" y="225.8">C5</text>
<text x="163.5" y="226.5" transform="rotate(-90 163.5 226.5)">HDR-F-2.54_1x3</text>
<text x="264.1" y="222.3">22.1k(5%)</text>
<text x="338.6" y="229.2">CP2102N-A01-GQFN28</text>
<text x="128.8" y="238.8" transform="rotate(-90 128.8 238.8)">22uF/6.3V(20%)</text>
<text x="284.7" y="236.4">R3</text>
<text x="301.7" y="238.1">2k(5%)</text>
<text x="306.5" y="234.6">R5</text>
<text x="323.8" y="238.1">10k(5%)(NC)</text>
<text x="324.2" y="234.6">R8</text>
<text x="205.1" y="243.5">R10</text>
<text x="218.4" y="243.5">0R(5%)</text>
<text x="279.8" y="242.6" transform="rotate(-90 279.8 242.6)">47.5k(5%)</text>
<text x="37.2" y="246.9">H1</text>
<text x="37.9" y="250">HDR-F-2.54_1x2</text>
<text x="206" y="248.8">R9</text>
<text x="218.4" y="248.8">0R(5%)</text>
</g>
<g font-size="3.2" fill="#00f">
<text x="193" y="26.2">EN</text>
<text x="260" y="26.2">IO0</text>
<text x="49" y="30.3">1</text>
<text x="52.5" y="32">VIN</text>
<text x="62.1" y="32">VOUT</text>
<text x="72.5" y="30.3">5</text>
<text x="357.7" y="32.4" transform="rotate(-90 357.7 32.4)">39</text>
<text x="33.4" y="36.8">EN_FLG</text>
<text x="49" y="37.3">3</text>
<text x="52.5" y="39.1">EN</text>
<text x="66.4" y="39.1">NC</text>
<text x="72.5" y="37.3">4</text>
<text x="334.7" y="39.1">2</text>
<text x="338.2" y="40.9">3V3</text>
<text x="359.1" y="37" transform="rotate(-90 359.1 37)">EP</text>
<text x="370.1" y="40.9">IO23</text>
<text x="379.4" y="39.1">37</text>
<text x="388.8" y="38.6">IO23</text>
<text x="309.7" y="45.6">SENSOR_VP</text>
<text x="323.2" y="42.1">EN</text>
<text x="334.7" y="42.6">3</text>
<text x="338.2" y="44.4">EN</text>
<text x="369.3" y="47.9">TXD0</text>
<text x="370.1" y="44.4">IO22</text>
<text x="379.4" y="46.1">35</text>
<text x="379.4" y="42.6">36</text>
<text x="388.5" y="45.6">TXD0</text>
<text x="309.1" y="49.1">SENSOR_VN</text>
<text x="334.7" y="49.7">5</text>
<text x="334.7" y="53.2">6</text>
<text x="338.2" y="51.4">SENSOR_VN</text>
<text x="369.1" y="51.4">RXD0</text>
<text x="379.4" y="53.2">33</text>
<text x="379.4" y="49.7">34</text>
<text x="388.5" y="49.1">RXD0</text>
<text x="334.7" y="56.7">7</text>
<text x="338.2" y="55">IO34</text>
<text x="338.2" y="58.5">IO35</text>
<text x="370.1" y="55">IO21</text>
<text x="373.3" y="58.5">NC</text>
<text x="379.4" y="56.7">32</text>
<text x="388.8" y="59.7">IO19</text>
<text x="334.7" y="60.3">8</text>
<text x="334.7" y="63.8">9</text>
<text x="338.2" y="62">IO32</text>
<text x="338.2" y="65.5">IO33</text>
<text x="370.1" y="65.5">IO18</text>
<text x="370.1" y="62">IO19</text>
<text x="379.4" y="63.8">30</text>
<text x="379.4" y="60.3">31</text>
<text x="388.8" y="63.2">IO18</text>
<text x="332.7" y="67.3">10</text>
<text x="332.7" y="70.8">11</text>
<text x="338.2" y="69.1">IO25</text>
<text x="372.1" y="69.1">IO5</text>
<text x="379.4" y="70.8">28</text>
<text x="379.4" y="67.3">29</text>
<text x="388.8" y="66.8">IO5</text>
<text x="316.7" y="73.8">PIR_EN</text>
<text x="320.9" y="77.4">IO14</text>
<text x="332.7" y="74.4">12</text>
<text x="332.7" y="77.9">13</text>
<text x="338.2" y="72.6">IO26</text>
<text x="338.2" y="76.1">IO27</text>
<text x="370.1" y="76.1">IO16</text>
<text x="370.1" y="72.6">IO17</text>
<text x="379.4" y="77.9">26</text>
<text x="379.4" y="74.4">27</text>
<text x="332.7" y="81.4">14</text>
<text x="338.2" y="79.7">IO14</text>
<text x="338.2" y="83.2">IO12</text>
<text x="372.1" y="83.2">IO0</text>
<text x="372.1" y="79.7">IO4</text>
<text x="379.4" y="81.4">25</text>
<text x="388.8" y="80.9">IO0</text>
<text x="121.4" y="97.6" transform="rotate(-90 121.4 97.6)">7</text>
<text x="204.4" y="100.3">IO19</text>
<text x="213" y="100.8">2</text>
<text x="230.3" y="99.1">DIO2</text>
<text x="240.1" y="100.8">15</text>
<text x="240.1" y="97.3">16</text>
<text x="348.9" y="101.6" transform="rotate(-90 348.9 101.6)">IO13</text>
<text x="352.4" y="101.6" transform="rotate(-90 352.4 101.6)">SD2</text>
<text x="356" y="101.6" transform="rotate(-90 356 101.6)">SD3</text>
<text x="359.5" y="101.6" transform="rotate(-90 359.5 101.6)">CMD</text>
<text x="363" y="101.6" transform="rotate(-90 363 101.6)">CLK</text>
<text x="366.5" y="101.6" transform="rotate(-90 366.5 101.6)">SD0</text>
<text x="370.1" y="101.6" transform="rotate(-90 370.1 101.6)">SD1</text>
<text x="373.6" y="101.6" transform="rotate(-90 373.6 101.6)">IO15</text>
<text x="377.1" y="101.6" transform="rotate(-90 377.1 101.6)">IO2</text>
<text x="122.8" y="104" transform="rotate(-90 122.8 104)">EP</text>
<text x="126.3" y="104">VBUS</text>
<text x="131.2" y="107.5">D-</text>
<text x="137.6" y="102.6">1</text>
<text x="137.6" y="106.1">2</text>
<text x="182.2" y="105.6">USB_DN</text>
<text x="204.4" y="103.8">IO23</text>
<text x="204.4" y="107.4">IO18</text>
<text x="213" y="104.4">3</text>
<text x="213" y="107.9">4</text>
<text x="216.5" y="102.6">MISO</text>
<text x="216.5" y="106.1">MOSI</text>
<text x="230.3" y="106.1">DIO0</text>
<text x="230.3" y="102.6">DIO1</text>
<text x="240.1" y="107.9">13</text>
<text x="240.1" y="104.4">14 IO2</text>
<text x="347.1" y="107.1" transform="rotate(-90 347.1 107.1)">16</text>
<text x="350.7" y="107.1" transform="rotate(-90 350.7 107.1)">17</text>
<text x="354.2" y="107.1" transform="rotate(-90 354.2 107.1)">18</text>
<text x="357.7" y="107.1" transform="rotate(-90 357.7 107.1)">19</text>
<text x="361.2" y="107.1" transform="rotate(-90 361.2 107.1)">20</text>
<text x="364.8" y="107.1" transform="rotate(-90 364.8 107.1)">21</text>
<text x="368.3" y="107.1" transform="rotate(-90 368.3 107.1)">22</text>
<text x="371.8" y="107.1" transform="rotate(-90 371.8 107.1)">23</text>
<text x="375.4" y="107.1" transform="rotate(-90 375.4 107.1)">24</text>
<text x="130.1" y="111.1">D+</text>
<text x="137.6" y="109.6">3</text>
<text x="137.6" y="113.2">4</text>
<text x="182.2" y="109.1">USB_DP</text>
<text x="204.3" y="110.9">IO5</text>
<text x="213" y="111.4">5</text>
<text x="216.5" y="109.6">SCK</text>
<text x="216.5" y="113.2">NSS</text>
<text x="230.3" y="113.2">DIO4</text>
<text x="231.2" y="109.6">3.3V</text>
<text x="240.1" y="111.4">12</text>
<text x="122.8" y="119.9" transform="rotate(-90 122.8 119.9)">EP</text>
<text x="127.8" y="118.1">GND</text>
<text x="131.3" y="114.6">ID</text>
<text x="137.6" y="116.7">5</text>
<text x="204.5" y="114.4">IO14</text>
<text x="213" y="114.9">6</text>
<text x="213" y="118.5">7</text>
<text x="216.5" y="116.7">RESET</text>
<text x="230.3" y="116.7">DIO3</text>
<text x="240.1" y="114.9">11</text>
<text x="378.9" y="117.4" transform="rotate(-90 378.9 117.4)">IO2</text>
<text x="45.6" y="123.8">3</text>
<text x="50.1" y="125.2">In</text>
<text x="63.5" y="121.6">TAB</text>
<text x="64.1" y="125.2">Out</text>
<text x="72.3" y="123.8">2</text>
<text x="72.3" y="120.2">4</text>
<text x="121.4" y="124.4" transform="rotate(-90 121.4 124.4)">6</text>
<text x="216.5" y="120.2">DIO5</text>
<text x="232.1" y="123.8">ANT</text>
<text x="240.1" y="122">9</text>
<text x="316.4" y="123.2">EN</text>
<text x="59.6" y="131.4" transform="rotate(-90 59.6 131.4)">1</text>
<text x="61" y="126.9" transform="rotate(-90 61 126.9)">GND</text>
<text x="251.2" y="167.3">EN</text>
<text x="314.5" y="170.9">DCD</text>
<text x="327.7" y="171.4">1</text>
<text x="331.2" y="173.1">DCD</text>
<text x="378.4" y="173.1">DTR</text>
<text x="386.5" y="171.4">28DTR</text>
<text x="178.3" y="178.3">DTR</text>
<text x="314.5" y="174.4">RI</text>
<text x="327.7" y="174.9">2</text>
<text x="331.2" y="176.7">RI/CLK</text>
<text x="378.2" y="176.7">DSR</text>
<text x="386.5" y="178.4">26RXD</text>
<text x="386.5" y="174.9">27DSR</text>
<text x="314.5" y="181.4">USB_DP 4</text>
<text x="314.5" y="185">USB_DN 5</text>
<text x="331.2" y="183.7">D+</text>
<text x="378.2" y="183.7">RXD</text>
<text x="378.4" y="180.2">TXD</text>
<text x="386.5" y="185.5">24RTS</text>
<text x="386.5" y="182">25TXD</text>
<text x="50.7" y="189">3</text>
<text x="54.2" y="190.8">CLEAR</text>
<text x="70.5" y="190.8">#OUT</text>
<text x="81.3" y="189">4</text>
<text x="331.2" y="187.3">D-</text>
<text x="378.6" y="190.8">CTS</text>
<text x="378.7" y="187.3">RTS</text>
<text x="386.5" y="189">23CTS</text>
<text x="50.7" y="196.1">1</text>
<text x="54.2" y="197.8">IN</text>
<text x="73.1" y="194.3">OUT</text>
<text x="81.3" y="192.5">5 EN_FLG</text>
<text x="251" y="195.5">RTS</text>
<text x="327.7" y="192.5">7</text>
<text x="327.7" y="196.1">8</text>
<text x="331.2" y="194.3">VREGIN</text>
<text x="331.2" y="197.8">VBUS</text>
<text x="373.6" y="197.8">GPIO.5</text>
<text x="373.6" y="194.3">GPIO.4</text>
<text x="386.5" y="196.1">21</text>
<text x="386.5" y="192.5">22</text>
<text x="325.6" y="203.1">10</text>
<text x="327.7" y="199.6">9</text>
<text x="331.2" y="201.4">RSTb</text>
<text x="373.6" y="201.4">GPIO.6</text>
<text x="386.5" y="203.1">19</text>
<text x="386.5" y="199.6">20</text>
<text x="179.5" y="206.6">IO0</text>
<text x="325.6" y="206.7">11</text>
<text x="331.2" y="204.9">NC</text>
<text x="331.2" y="208.4">SUSPENDb</text>
<text x="365.8" y="208.4">GPIO.1/RXT</text>
<text x="366.1" y="204.9">GPIO.0/TXT</text>
<text x="386.5" y="206.7">18</text>
<text x="136.8" y="213.2">PIR_EN</text>
<text x="325.6" y="210.2">12</text>
<text x="325.6" y="213.7">13</text>
<text x="331.2" y="211.9">SUSPEND</text>
<text x="331.2" y="215.5">CHREN</text>
<text x="358.4" y="215.5">GPIO.3/WAKEUP</text>
<text x="361.7" y="211.9">GPIO.2/RS485</text>
<text x="386.5" y="213.7">16</text>
<text x="386.5" y="210.2">17</text>
<text x="320.2" y="221.6" transform="rotate(-90 320.2 221.6)">ACTIVE</text>
<text x="325.6" y="217.2">14</text>
<text x="331.2" y="219">CHR1</text>
<text x="376.2" y="219">CHR0</text>
<text x="386.5" y="217.2">15</text>
<text x="386.5" y="220.8">29</text>
<text x="378.9" y="222.5">EXP</text>
<text x="185.7" y="243.2">TXD0</text>
<text x="236.9" y="243.2">RXD</text>
<text x="185.7" y="248.5">RXD0</text>
<text x="236.9" y="248.5">TXD</text>
</g>
<g font-size="3.2">
<text x="49" y="33.8">2</text>
<text x="52.5" y="35.6">GND</text>
<text x="334.7" y="35.6">1</text>
<text x="379.4" y="35.6">38</text>
<text x="338.2" y="37.3">GND</text>
<text x="370.6" y="37.3">GND</text>
<text x="213" y="97.3">1</text>
<text x="216.5" y="99.1">GND</text>
<text x="345.4" y="101.6" transform="rotate(-90 345.4 101.6)">GND</text>
<text x="343.6" y="107.1" transform="rotate(-90 343.6 107.1)">15</text>
<text x="240.1" y="118.5">10</text>
<text x="213" y="122">8</text>
<text x="216.5" y="123.8">GND</text>
<text x="231.3" y="120.2">GND</text>
<text x="327.7" y="178.4">3</text>
<text x="331.2" y="180.2">GND</text>
<text x="23" y="196.1">1</text>
<text x="35.3" y="196.1">2</text>
<text x="50.7" y="192.5">2</text>
<text x="54.2" y="194.3">GND</text>
<text x="155.2" y="211.6">1</text>
<text x="155.2" y="215.1">2</text>
<text x="155.2" y="218.7">3</text>
<text x="36.8" y="255.7">1</text>
<text x="36.8" y="259.2">2</text>
</g>
<g font-size="3.2" fill="#f00">
<text x="334.7" y="46.1">4</text>
<text x="338.2" y="47.9">SENSOR_VP</text>
<text x="327.7" y="189">6</text>
<text x="331.2" y="190.8">VDD</text>
<text x="73.2" y="197.8">VCC</text>
<text x="81.3" y="196.1">6</text>
</g>
</svg>
